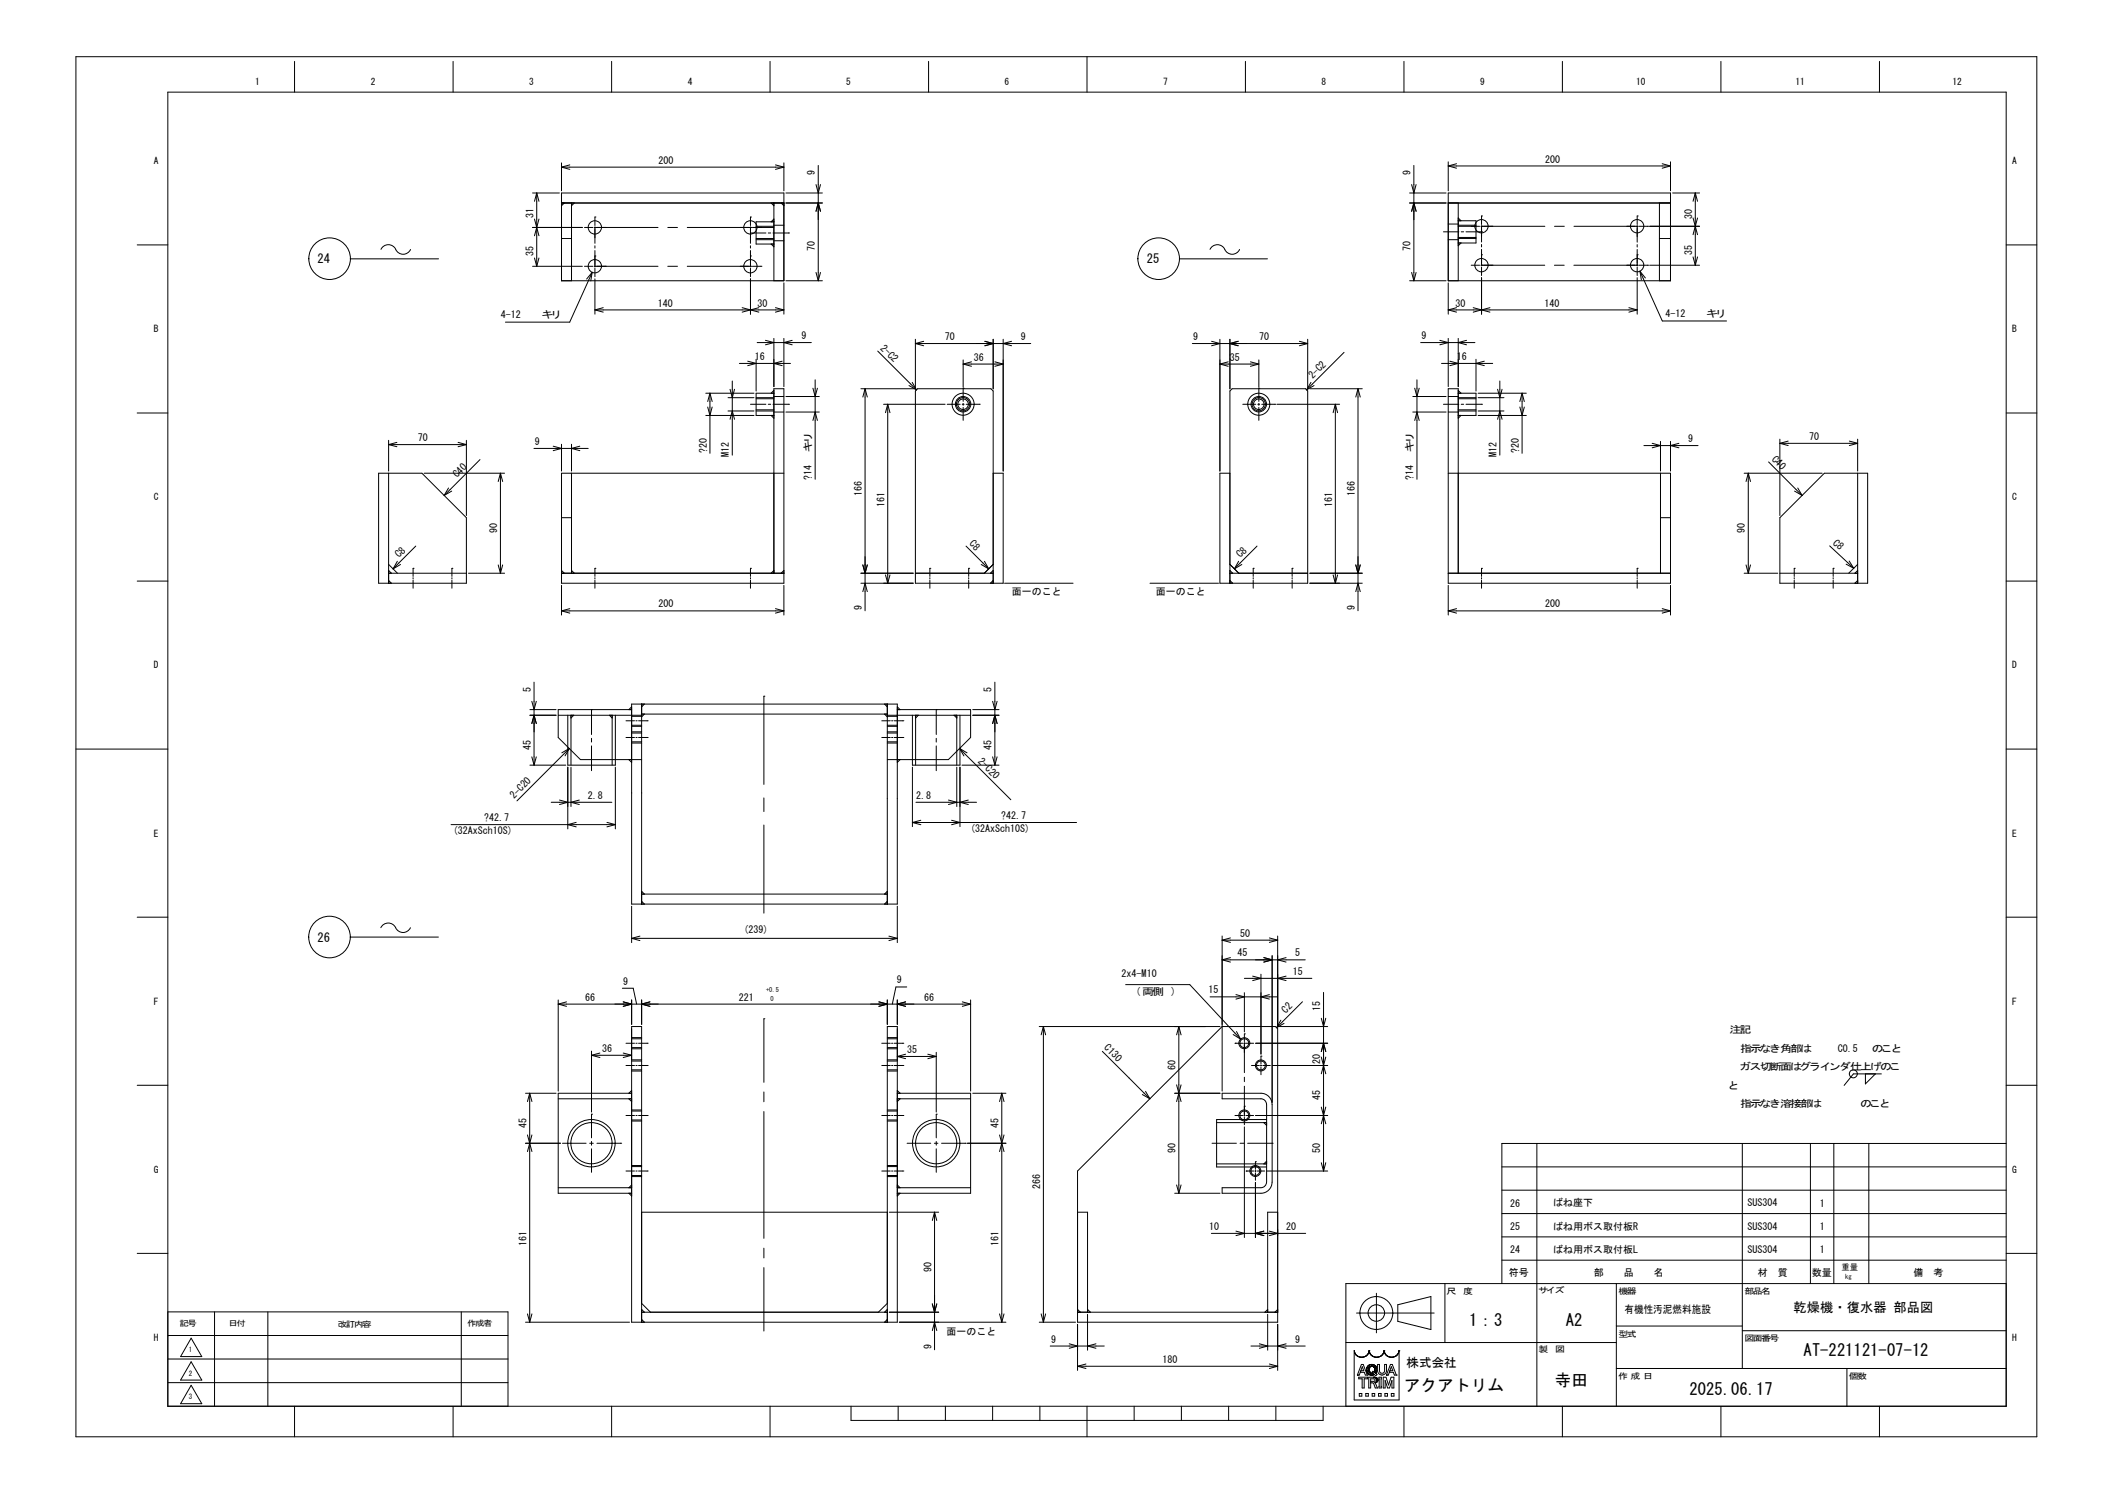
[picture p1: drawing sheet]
<svg xmlns="http://www.w3.org/2000/svg" width="420mm" height="297mm" viewBox="0 0 420 297" stroke-linecap="round" stroke-linejoin="round" font-family="sans-serif">
<g fill="none" stroke="#000" stroke-width=".2">
<path d="M15.1 11.3h390.1v274.6h-390.1zM33.4 18.3h365.7v261.5h-365.7zM58.6 12.2v6.1M90.1 12.2v6.1M121.7 12.2v6.1M153.2 12.2v6.1M184.7 12.2v6.1M216.2 11.3v7M247.8 12.2v6.1M279.3 12.2v6.1M310.8 12.2v6.1M342.4 12.2v6.1"/>
<path d="M373.9 12.2v6.1M105.9 38.4h5.4M106.8 38.4v14.6M106.8 38.4l-.5 1.6M106.8 38.4l.4 1.6M111.7 38.4h44.2v17.5h-44.2zM111.7 32.4v5.6M111.7 33.3h44.2M111.7 33.3l1.7 .4M113.4 32.8l-1.7 .5M154.3 32.8l1.6 .5M155.9 32.4v5.6"/>
<path d="M155.9 33.3l-1.6 .4M156.3 38.4h7.3M162.3 36.7l.5 1.7 .4-1.7M162.8 32.9v23M280.4 38.4h7.3M280.8 36.7l.5 1.7 .4-1.7M281.3 32.9v23M288.1 32.2v5.8M288.1 38.4h44.2v17.5h-44.2zM288.1 33h44.2M288.1 33l1.7 .5M289.8 32.6l-1.7 .4"/>
<path d="M330.7 32.6l1.6 .4M332.3 32.2v5.8M332.3 33l-1.6 .5M332.7 38.4h5.4M337.3 38.4v14.4M337.3 38.4l-.5 1.6M337.3 38.4l.4 1.6M27.3 48.7h6.1M69.7 51.5h17.5M75.8 49.6a1.68 1.68 0 0 1 1.7-.9 1.68 1.68 0 0 1 1.4 1.3 1.61 1.61 0 0 0 2.8-.4M105.9 45.3h10M105.9 53h10"/>
<path d="M106.3 51.3l.5 1.7M106.3 43.6l.9 3.3M107.2 51.3l-.4 1.7M107.2 43.6l-.9 3.3M111.7 40.4h44.2M111.7 47.5h2M112.3 40.4l-.6 .5M113.7 40.4v15.5M114.2 40.4l-.5 .5M116.3 45.3h1.7M116.3 53h1.7M117.8 54.2l-4.5 9.9h-12.7"/>
<path d="M117.8 54.2l-1.1 1.3M117.8 54.2l-.3 1.7M118.2 45.3h12.7M118.2 53h12.7M118.4 43.2h.1M118.4 50.9h.1M118.4 45.3h.1M118.4 43.2v1.7M118.4 45.1v3.3M118.4 48.9v.5M118.4 49.8v3.3M118.4 53.4v1.7"/>
<path d="M118.4 55.5v7M120.4 45.3h.1M120.4 53h.1M132.9 45.3h1.9M132.9 53h1.9M136.7 45.3h12.7M136.7 53h12.7M149.3 50.9h.1M149.3 43.2h.1M149.3 45.3h.1M149.3 53h.1M149.3 43.2v1.7"/>
<path d="M149.3 45.1v3.3M149.3 48.9v.5M149.3 49.8v3.3M149.3 53.4v1.7M149.3 55.5v7M149.3 46.4h3.1M149.7 45.3h4.3M149.7 53h1.7M150.4 47.7h3.6M150.4 45h3.6M150.4 47.5h3.6M151.4 53h.1"/>
<path d="M151.4 45.3h.1M152.8 46.4h.5M153.4 48.6l.6 .5M153.4 40.4l.6 .5M153.8 46.4h3.1M154 44.8h1.9M154 40.4v15.5M154 44.1h-3.6v4.5h3.6M154 43.6l-.6 .5M154 47.9h1.9M155.4 40.4l.5 .5M155.9 56.3v6.2"/>
<path d="M156.3 55.9h7.3M156.3 40.4h7.3M156.9 46.4h.1M162.3 54.2l.5 1.7M162.3 42l.5-1.6 .4 1.6M163.2 54.2l-.4 1.7M234.7 51.5h17.4M240.7 49.6a1.68 1.68 0 0 1 1.7-.9 1.68 1.68 0 0 1 1.4 1.3 1.61 1.61 0 0 0 2.8-.4M280.4 55.9h7.3M280.4 40.4h7.3M280.8 54.2l.5 1.7M280.8 42l.5-1.6 .4 1.6"/>
<path d="M281.7 54.2l-.4 1.7M287.2 46.1h3M288.1 56.3v6.2M288.1 40.4h44.2M288.1 44.6h2M288.1 47.7h2M290.1 40.4v15.5M290.1 43.9h3.5v4.4h-3.5M290.1 43.4l.5 .5M290.1 44.8h3.5M290.1 45h4.3M290.1 47.5h3.5"/>
<path d="M290.1 47.2h3.5M290.6 48.3l-.5 .6M290.7 46.1h.5M291.6 46.1h3.1M292.7 52.8h1.7M294.6 45h12.7M294.6 52.8h12.7M294.7 46.1h.1M294.7 50.7h.1M294.7 43h.1M294.7 45h.1M294.7 52.8h.1"/>
<path d="M294.7 43v1.7M294.7 44.9v3.3M294.7 48.6v.5M294.7 49.6v3.3M294.7 53.1v1.7M294.7 55.2v7.3M296.8 52.8h.1M296.8 45h.1M309.2 52.8h2M309.3 45h1.9M313.1 52.8h12.7M313.1 45h12.7"/>
<path d="M325.7 43h.1M325.7 50.7h.1M325.7 52.8h.1M325.7 45h.1M325.7 43v1.7M325.7 44.9v3.3M325.7 48.7v.4M325.7 49.6v3.3M325.7 53.1v1.7M325.7 55.2v7.3M326.1 45h1.7M326.1 52.8h1.7"/>
<path d="M326.3 54l4.4 9.9h12.8M326.3 54l.2 1.7M326.3 54l1 1.3M327.8 45h.1M327.8 52.8h.1M328.2 45h9.9M328.2 52.8h9.9M330.1 47.5h2.2M330.1 40.4v15.5M336.8 51.1l.5 1.7M336.8 43.4l.9 3.3M337.7 51.1l-.4 1.7"/>
<path d="M337.7 43.4l-.9 3.3M399.1 48.7h6.1M118.4 61.7h37.5M118.4 61.7l1.6 .4M120 61.2l-1.6 .5M140.4 78.2h9.6M141.2 78.2v12M141.2 78.2l-.4 1.7M141.2 78.2l.5 1.7M144.8 79.1h5.2M145.2 77.4l.5 1.7 .4-1.7M145.7 75.8v14.8"/>
<path d="M147.1 72.3h10.2M147.6 61.2l3.4 .9M148.7 71.9l1.7 .4-1.7 .4M150.4 79.1h3.6M150.4 79.3h3.6M150.4 71.5v6.3M150.6 68.2h10.8M151 61.2l-3.4 .9M152.3 67.7l1.7 .5-1.7 .4M154 78.2h-3.6v4.5h3.6M154 78.9h1.9M154 77.7l-.6 .5"/>
<path d="M154 67.3v9.6M154.3 61.2l1.6 .5M155.6 71.9l-1.6 .4 1.6 .4M155.9 67.3v9.6M155.9 61.7l-1.6 .4M156.3 78.9h6.7M157.6 67.7l-1.7 .5 1.7 .4M161.7 77.2l.5 1.7 .4-1.7M162.2 75.6v19.8M171.3 77.3h10.8M172.1 77.3v44.2M172.1 77.3l-.4 1.7"/>
<path d="M172.1 77.3l.4 1.7M174.6 69.8l7.7 7.8M180.8 76.7l1.5 .9M181.5 76.1l.8 1.5M182.1 67.5v9.9M182.1 68.3h23M182.1 68.3l1.7 .5M183.8 67.9l-1.7 .4M191.6 77.3h.1M191.6 71.6v5.5M191.6 77.3v2.6M191.6 72.4h8"/>
<path d="M191.6 72.4l1.7 .5M193.3 72l-1.7 .4M195.9 67.9l1.7 .4-1.7 .5M197.6 67.5v9.9M197.9 72l1.7 .4M199.6 67.5v26.2M199.6 72.4l-1.7 .5M201.2 67.9l-1.6 .4 1.6 .5M237.2 68.3h22.9M241 67.9l1.7 .4-1.7 .5M242.7 67.5v26.2M242.7 72.4h7.7"/>
<path d="M242.7 72.4l1.6 .5M244.3 72l-1.6 .4M244.7 67.5v9.9M246.3 67.9l-1.6 .4 1.6 .5M248.8 72l1.6 .4M250.4 77.3h.1M250.4 71.6v5.5M250.4 77.3v2.6M250.4 72.4l-1.6 .5M258.5 67.9l1.6 .4M260.1 67.5v9.9M260.1 68.3l-1.6 .5"/>
<path d="M260.6 77.3h10.4M260.8 76.1l-.9 1.5M261.4 76.7l-1.5 .9M267.4 70.1l-7.5 7.5M270.2 77.3v44.2M270.2 77.3l-.5 1.7M270.2 77.3l.4 1.7M281.1 78.9h6.6M281.4 77.2l.5 1.7 .4-1.7M281.9 75.6v19.8M282.6 68.2h10.8M286.4 67.7l1.7 .5-1.7 .4"/>
<path d="M286.8 72.3h10.2M288.1 67.3v9.6M288.1 78.9h2M288.1 61.7h37.6M288.1 61.7l1.7 .4M288.4 71.9l1.7 .4-1.7 .4M289.8 61.2l-1.7 .5M290.1 78.2h3.5v4.5h-3.5M290.1 77.7l.5 .5M290.1 67.3v9.6M290.1 79.1h3.5M290.1 79.3h3.5"/>
<path d="M291.7 67.7l-1.6 .5 1.6 .4M293.1 61.2l3.3 .9M293.6 71.5v6.3M294.1 78.2h9.5M294.1 79.1h5.1M295.3 71.9l-1.7 .4 1.7 .4M296.4 61.2l-3.3 .9M297.9 77.4l.5 1.7 .4-1.7M298.4 75.8v14.8M302.8 78.2v12M302.8 78.2l-.4 1.7M302.8 78.2l.4 1.7"/>
<path d="M324.1 61.2l1.6 .5M325.7 61.7l-1.6 .4M27.3 82.2h6.1M75.3 94.1h8.6l8.9 8.9v13h-17.5zM77.3 87.6v6.1M77.3 94.1v21.9M77.3 88.5h15.5M77.3 88.5l1.7 .4M79 88l-1.7 .5M84.4 94.1h16M89.2 97.1l-.8 1.5M89.9 97.7l-1.5 .9"/>
<path d="M91.1 88l1.7 .5M92.8 87.6v15M92.8 88.5l-1.7 .4M95.5 91.4l-7.1 7.2M99.6 94.1v19.9M99.6 94.1l-.5 1.7M99.6 94.1l.4 1.7M106.2 89.2h10.8M110.1 88.8l1.6 .4-1.6 .5M111.7 88.4v5.3M113.7 88.4v5.3M113.7 94.1v19.9"/>
<path d="M115.3 88.8l-1.6 .4 1.6 .5M140.4 82.7h9.6M140.8 81l.4 1.7 .5-1.7M144.8 81.8h5.2M145.2 83.4l.5-1.6 .4 1.6M149.3 80.4h3.1M150.4 81.8h3.6M150.4 81.5h3.6M152.8 80.4h.5M153.4 82.7l.6 .5M153.8 80.4h3.1M154 82h1.9"/>
<path d="M155.9 94.1h-44.2v21.9h44.2v-38.7h-1.9v36.7M156.3 82h6.7M156.9 80.4h.1M161.7 83.7l.5-1.7 .4 1.7M175.8 80.4h12.2M176.6 80.4v35.6M176.6 80.4l-.4 1.7M176.6 80.4l.4 1.7M188.4 80.4h2.6M191.4 80.4h.4M191.6 80.3v.3M191.6 81v2.6"/>
<path d="M192.2 80.4h2.6M194.8 80.4h.1M197.6 94.1h2v21.9h-17.5v-38.2l.5-.5h14.5l.5 .5v38.2M244.7 94.1h-2v21.9h17.4v-38.2l-.4-.5h-14.6l-.4 .5v38.2M247.2 80.4h2.6M250.2 80.4h.4M250.4 80.3v.3M250.4 81v2.6M251 80.4h2.6M253.6 80.4h.1M254 80.4h12.5M265.7 80.4v35.6"/>
<path d="M265.7 80.4l-.5 1.7M265.7 80.4l.4 1.7M281.1 82h6.6M281.4 83.7l.5-1.7 .4 1.7M287.2 80.4h3M288.1 94.1h44.2v21.9h-44.2v-38.7h2v36.7M288.1 82h2M290.1 81.8h3.5M290.1 81.5h3.5M290.6 82.7l-.5 .5M290.7 80.4h.5M291.6 80.4h3.1"/>
<path d="M294.1 82.7h9.5M294.1 81.8h5.1M294.7 80.4h.1M297.9 83.4l.5-1.6 .4 1.6M302.4 81l.4 1.7 .4-1.7M327 88.6h10.8M328.7 88.2l1.6 .4-1.6 .5M330.3 87.8v5.9M330.3 94.1v19.9M332.3 87.8v5.9M334 88.2l-1.7 .4 1.7 .5M347 94.1h15.5"/>
<path d="M347.8 94.1v19.9M347.8 94.1l-.4 1.7M347.8 94.1l.4 1.7M351.8 91.9l6.7 6.7M354.1 87.4v15.2M354.1 88.2h15.5M354.1 88.2l1.6 .4M355.7 87.8l-1.6 .4M357 97.7l1.5 .9M357.6 97.1l.9 1.5M367.9 87.8l1.7 .4M369.6 87.4v6.3"/>
<path d="M369.6 94.1v21.9M369.6 88.2l-1.7 .4M399.1 82.2h6.1M27.3 115.6h6.1M77.3 114h15.5M77.3 115.5l.6 .5M77.3 113.5l.6 .5M77.3 112.3l1.8 1.7M79 111.7l-.8 1.5M79.7 112.3l-1.5 .9M82.2 113.1h.1M82.2 113.1v1.6"/>
<path d="M82.2 114.9v.3M82.2 115.4v1.6M82.7 108.6l-4.5 4.6M89.9 113.1h.1M89.9 113.1v1.6M89.9 114.9v.3M89.9 115.4v1.6M93.2 114h7.2M99.1 112.4l.5 1.6M100 112.4l-.4 1.6M111.7 114h44.2M111.7 116.5v5.9"/>
<path d="M111.7 103h2M111.7 113.5l.6 .5M113.7 113.5l.5 .5M118.4 113.1h.1M118.4 113.1v1.6M118.4 114.9v.3M118.4 115.4v1.6M149.3 113.1h.1M149.3 113.1v1.6M149.3 114.9v.3M149.3 115.4v1.6M154 113.5l-.6 .5"/>
<path d="M155.9 116.5v5.9M155.9 113.5l-.5 .5M171.3 114h10.4M171.3 116h10.4M171.7 112.4l.4 1.6 .4-1.6M171.7 117.7l.4-1.7 .4 1.7M176.2 114.4l.4 1.6M177 114.4l-.4 1.6M182.1 114h15.5M185 113.1h.1M185 113.1v1.6M185 114.9v.3"/>
<path d="M185 115.4v1.6M192.2 108.6l4.5 4.6M192.7 113.1h.1M192.7 113.1v1.6M192.7 114.9v.3M192.7 115.4v1.6M195.2 112.3l1.5 .9M195.8 111.7l.9 1.5M197.6 112.3l-1.8 1.7M197.6 115.5l-.6 .5M197.6 113.5l-.6 .5M199.8 116h13.7"/>
<path d="M228.8 116h13.6M244.7 114h15.4M244.7 112.3l1.8 1.7M244.7 115.5l.5 .5M244.7 113.5l.5 .5M246.4 111.7l-.8 1.5M247 112.3l-1.4 .9M249.3 113.1h.1M249.3 113.1v1.6M249.3 114.9v.3M249.3 115.4v1.6M250.1 108.6l-4.5 4.6"/>
<path d="M257.1 113.1h.1M257.1 113.1v1.6M257.1 114.9v.3M257.1 115.4v1.6M260.6 114h10.4M260.6 116h10.4M265.2 114.4l.5 1.6M266.1 114.4l-.4 1.6M269.7 112.4l.5 1.6 .4-1.6M269.7 117.7l.5-1.7 .4 1.7M288.1 114h44.2M288.1 116.5v5.9"/>
<path d="M294.7 113.1h.1M294.7 113.1v1.6M294.7 114.9v.3M294.7 115.4v1.6M325.7 113.1h.1M325.7 113.1v1.6M325.7 114.9v.3M325.7 115.4v1.6M330.3 103h2M332.3 116.5v5.9M347 114h6.7M347.4 112.4l.4 1.6"/>
<path d="M348.2 112.4l-.4 1.6M354.1 114h15.5M354.1 103l8.8-8.9h8.6v21.9h-17.4zM356.9 113.1h.1M356.9 113.1v1.6M356.9 114.9v.3M356.9 115.4v1.6M364 108.6l4.8 4.5M364.7 113.1h.1M364.7 113.1v1.6M364.7 114.9v.3M364.7 115.4v1.6"/>
<path d="M367.3 112.2l1.5 .9M367.9 111.6l.9 1.5M369.6 115.5l-.6 .5M369.6 113.5l-.6 .5M369.6 112.3l-1.8 1.7M399.1 115.6h6.1M105.8 139.5l.4 1.7 .5-1.7M106.2 135.7v16.5M111.7 121.5h44.2M111.7 121.5l1.7 .5M113.4 121.1l-1.7 .4M152 138.5h.1"/>
<path d="M152 138.5v17.6M154.3 121.1l1.6 .4M155.9 121.5l-1.6 .5M197.5 139.5l.4 1.7 .5-1.7M197.9 135.7v16.5M288.1 121.5h44.2M288.1 121.5l1.7 .5M289.8 121.1l-1.7 .4M330.7 121.1l1.6 .4M332.3 121.5l-1.6 .5M15.1 149h18.3M105.4 141.2h5.2"/>
<path d="M105.4 142.3h5.2M105.4 152.2h7.2M105.8 144l.4-1.7 .5 1.7M105.8 150.6l.4 1.6M106.7 150.6l-.5 1.6M109.7 159.6h12M111.1 142.3h16.5M111.3 159.2l1.7 .4-1.7 .5M113 142.3v9.9h9.4v-9.9M113 152.6v12.3M113.3 148.9l-10.5 10.4M113.3 148.9l-1.5 .9"/>
<path d="M113.3 148.9l-.9 1.5M113.6 142.3v9.9M113.6 152.6v7.9M114.1 142.3l-.5 .6M115.2 159.2l-1.6 .4 1.6 .5M117.7 141.2h.1M117.7 141.2v4.9M117.7 146.9v.7M117.7 148.4v4.9M121.2 142.3l.6 .6M121.8 142.3v9.9M122.4 152.6v12.3"/>
<path d="M124.5 146.7h1.7M124.5 143.4h1.7M125.1 151.1l.6 .6M125.7 140.1h52.8v39.8h-52.8zM125.7 141.2h-14.6v5.5l4.4 4.4h12.1M125.7 140.6l-.6 .6M125.7 144.5h1.9M125.7 142.5h1.9M125.7 144.3h1.9M125.7 147.8h1.9M125.7 145.6h1.9M125.7 145.8h1.9"/>
<path d="M125.7 147.6h1.9M126.5 146.7h.3M126.5 143.4h.3M127 146.7h1.7M127 143.4h1.7M127.6 140.1v39.8M127.6 142.1h48.9M128.2 140.1l-.6 .5M128.2 142.1l-.6 .5M128.7 146.7h.1M128.7 143.4h.1M152 158.7v2.8"/>
<path d="M175.4 146.7h1.7M175.4 143.4h1.7M176 140.1l.5 .5M176 142.1l.5 .5M176.5 140.1v39.8M176.5 142.3h16.6M176.5 144.5h2M176.5 142.5h2M176.5 144.3h2M176.5 147.8h2M176.5 145.6h2M176.5 145.8h2"/>
<path d="M176.5 147.6h2M177.4 146.7h.2M177.4 143.4h.2M177.9 146.7h1.7M177.9 143.4h1.7M178.5 141.2h14.6v5.5l-4.4 4.4h-12.2M178.5 140.6l.6 .6M179.1 151.1l-.6 .6M179.6 146.7h.1M179.6 143.4h.1M181.5 142.3v9.9h9.5v-9.9M181.5 152.6v11.9"/>
<path d="M182.1 142.3v9.9M182.2 159.6h12.1M182.7 142.3l-.6 .6M186.3 141.2h.1M186.3 141.2v4.9M186.3 146.9v.7M186.3 148.4v4.9M188.7 159.2l1.6 .4-1.6 .5M189.8 142.3l.5 .6M190.3 142.3v9.9M190.3 152.6v7.9M190.9 148.9l10.2 10.2"/>
<path d="M190.9 148.9l.9 1.5M190.9 148.9l1.5 .9M191 152.6v11.9M191.4 152.2h7.3M192.6 159.2l-1.6 .4 1.6 .5M193.5 141.2h5.2M193.5 142.3h5.2M197.5 144l.4-1.7 .5 1.7M197.5 150.6l.4 1.6M198.4 150.6l-.5 1.6M399.1 149h6.1M89.7 164.1h32.7"/>
<path d="M114.6 163.6l-1.6 .5 1.6 .4M120.7 163.6l1.7 .5M122.4 164.1l-1.7 .4M127.6 177.9h48.9M127.6 179.3l.6 .6M127.6 177.3l.6 .6M152 164.1v17.6M176.5 179.3l-.5 .6M176.5 177.3l-.5 .6M181.5 163.6h32.7M181.5 163.6l1.7 .5M183.2 163.2l-1.7 .4"/>
<path d="M189.3 163.2l1.7 .4-1.7 .5M27.3 182.5h6.1M69.7 186.4h17.5M75.8 184.6a1.68 1.68 0 0 1 1.6-.9 1.68 1.68 0 0 1 1.5 1.2 1.61 1.61 0 0 0 2.7-.3M111.1 198.9v18.2M111.1 199.8h82M111.1 199.8l1.6 .4M112.7 199.3l-1.6 .5M123.8 196.6h2.2l.6 3.2M124 199.3l1.7 .5-1.7 .4M125.7 180.3v7.2M125.7 198.9v4.9"/>
<path d="M125.7 186.7h52.8M125.7 186.7l1.6 .4M127.3 186.2l-1.6 .5M127.6 198.9v4.9M129.3 199.3l-1.7 .5 1.7 .4M174.8 199.3l1.7 .5-1.7 .4M176.5 198.9v4.9M176.8 186.2l1.7 .5M178.5 180.3v7.2M178.5 198.9v4.9M178.5 186.7l-1.7 .4M180.2 199.3l-1.7 .5 1.7 .4"/>
<path d="M180.4 196.4h-2.2l-.7 3.4M191.4 199.3l1.7 .5M193.1 198.9v18.2M193.1 199.8l-1.7 .4M223.9 195.9h12.8l10.1 10.8M240.7 198.3h13.5M243.1 186.2v30.9M243.1 191h16.6M243.1 191l1.7 .4M243.1 187h11.1M243.1 187l1.7 .5M244.8 190.5l-1.7 .5"/>
<path d="M244.8 186.6l-1.7 .4M245.9 197.9l1.7 .4-1.7 .5M247.6 197.5v7.8M247.6 194.6h13.4M249.2 194.2l1.7 .4-1.7 .5M250.9 193.8v15.9M251.4 190.5l1.7 .5-1.7 .4M252.5 197.9l-1.6 .4 1.6 .5M252.5 186.6l1.7 .4M253.1 190.1v29.2M254.2 186.2v18.1M254.2 187l-1.7 .5"/>
<path d="M255.9 194.2l-1.7 .4 1.7 .5M255.9 190.5l-1.7 .5 1.7 .4M259.1 199.3l-5.1 5.1M263.3 197.4v35.6M399.1 182.5h6.1M27.3 215.9h6.1M104.6 217.5h6M105.4 217.5v45.6M105.4 217.5l-.5 1.7M105.4 217.5l.4 1.7M111.1 218.6h14.6M117.7 209.1v12.2"/>
<path d="M117.7 210h8M117.7 210l1.6 .4M119.3 209.5l-1.6 .5M124 209.5l1.7 .5M124.5 207.6h1.7M124.5 212h1.7M125.1 218.6l.6 .6M125.7 217.5h-14.6v19.9h14.6M125.7 213.1h1.9M125.7 210.9h1.9M125.7 211.1h1.9M125.7 212.9h1.9"/>
<path d="M125.7 208.7h1.9M125.7 206.4h1.9M125.7 206.7h1.9M125.7 208.4h1.9M125.7 217l-.6 .5M125.7 210l-1.7 .4M126.5 207.6h.3M126.5 212h.3M127 207.6h1.7M127 212h1.7M128.7 212h.1M128.7 207.6h.1"/>
<path d="M152 202.7h.1M152 202.7v12.6M152 217.3v1.9M175.4 207.6h1.7M175.4 212h1.7M176.5 213.1h2M176.5 210.9h2M176.5 211.1h2M176.5 212.9h2M176.5 208.7h2M176.5 206.4h2M176.5 206.7h2"/>
<path d="M176.5 208.4h2M177.4 207.6h.2M177.4 212h.2M177.9 207.6h1.7M177.9 212h1.7M178.5 217.5h14.6v19.9h-14.6M178.5 218.6h14.6M178.5 217l.6 .5M178.5 210.2h7.8M178.5 210.2l1.7 .4M179.1 218.6l-.6 .6M179.6 212h.1"/>
<path d="M179.6 207.6h.1M180.2 209.7l-1.7 .5M184.6 209.7l1.7 .5M186.3 209.4v11.9M186.3 210.2l-1.7 .4M193.5 217.5h6.6M199.3 217.5v45.6M199.3 217.5l-.5 1.7M199.3 217.5l.4 1.7M206.7 204.2h36M207.6 204.2v58.9M207.6 204.2l-.5 1.7"/>
<path d="M207.6 204.2l.4 1.7M219.3 209.2l9.5 9.4M227.3 217.8l1.5 .8M227.9 217.1l.9 1.5M233.7 217.5h9M234.1 215.8l.9 3.4M234.5 204.2v33.2M234.5 204.2l-.4 1.7M234.5 204.2l.5 1.7M235 215.8l-.9 3.4M245.3 205.8l1.5 .9M245.7 207.6h.1"/>
<path d="M245.7 207.6h1.5M246 205.2l.8 1.5M247.4 207.6h.3M247.6 205.7h.1M247.6 207.6h.1M247.6 205.7v1.5M247.6 207.5v5.9M247.6 214.3v.9M247.6 216.1v6M247.9 207.6h1.5M249 212h.1M249 212h1.5"/>
<path d="M249.8 207.6h14.3M250.8 212h.2M250.9 210.1h.1M250.9 210.1v1.5M250.9 211.9v.2M250.9 212.3v1.5M251.2 212h1.5M253.1 219.7a2.2 2.2 0 0 0-2.2-2.2h-7.8v1.1h7.8a1.14 1.14 0 0 1 1.1 1.1v15.5a1.12 1.12 0 0 1-1.1 1.1h-7.8v1.1h7.8a2.21 2.21 0 0 0 2.2-2.2M253.1 219.7v15.5M253.1 212h11M254.2 204.2h9.9M254.8 203l-.8 1.4"/>
<path d="M255.4 203.6l-1.4 .8M262.9 209.2l.4-1.6 .4 1.6M262.9 202.6l.4 1.6 .4-1.6M262.9 210.3l.8 3.3M263.7 210.3l-.8 3.3M371.1 213.7v1.9l2-1.9M374.3 213.7h-5.6l-1.8 2.2M399.1 215.9h6.1M104.6 227.5h6.9M104.9 225.8l.9 3.3M105.8 225.8l-.9 3.3M111.1 236.3h14.6"/>
<path d="M111.9 227.5h4.7M117.3 227.5h.7M117.7 221.7h.1M117.7 221.7v4.7M117.7 227.1v.7M117.7 228.6v4.6M118.8 227.5h4.7M123.5 227.5h.1M124.5 221.9h1.7M124.5 233h1.7M125.1 237.4l.6 .6M125.7 234.1h1.9"/>
<path d="M125.7 231.9h1.9M125.7 232.1h1.9M125.7 233.9h1.9M125.7 223h1.9M125.7 220.8h1.9M125.7 221h1.9M125.7 222.8h1.9M125.7 235.8l-.6 .5M126.5 221.9h.3M126.5 233h.3M127 221.9h1.7M127 233h1.7"/>
<path d="M128.7 233h.1M128.7 221.9h.1M152 221.1v25.3M175.4 221.9h1.7M175.4 233h1.7M176.5 234.1h2M176.5 231.9h2M176.5 232.1h2M176.5 233.9h2M176.5 223h2M176.5 220.8h2M176.5 221h2"/>
<path d="M176.5 222.8h2M177.4 221.9h.2M177.4 233h.2M177.9 221.9h1.7M177.9 233h1.7M178.5 236.3h14.6M178.5 235.8l.6 .5M179.1 237.4l-.6 .6M179.6 233h.1M179.6 221.9h.1M180.5 227.5h4.7M185.9 227.5h.7"/>
<path d="M186.3 221.7h.1M186.3 221.7v4.7M186.3 227.1v.7M186.3 228.6v4.6M187.3 227.5h4.7M192 227.5h.1M192.5 227.5h7.6M198.8 225.8l.9 3.3M199.7 225.8l-.9 3.3M214.4 233l28.7-28.8h10.6l.5 .5v58.4h-39.8zM233.7 237.4h9M234.1 235.8l.4 1.6"/>
<path d="M235 235.8l-.5 1.6M241.1 227.5h4.9M242 223.4h10M242 231.6h10M245.7 221.9h.1M245.7 221.9h1.5M246.7 227.5h.8M247.4 221.9h.3M247.6 220.1h.1M247.6 222.3v1.5M247.6 224.2v22M247.9 233h.1"/>
<path d="M247.9 221.9h1.5M247.9 233h1.5M248.2 227.5h4.9M249.6 233h.3M249.8 231.1h.1M249.8 231.1v1.5M249.8 232.9v.2M249.8 233.3v1.5M249.8 235.2v11M249.8 221.9h14.3M250.1 233h1.5M251.4 223.4l.6 .5"/>
<path d="M252 222.7h-10v9.5h10M252 231l-.6 .6M252 233h12.1M253.1 227.5h.1M262.9 220.3l.8 3.3M262.9 231.3l.4 1.7M263.7 220.3l-.8 3.3M263.7 231.3l-.4 1.7M298.8 236.8h100.3M298.8 232.2h100.3M305.7 227.5v52.3M346.6 227.5v44.8"/>
<path d="M360.2 227.5v27.9M364.8 227.5v27.9M371.8 227.5v27.9M399.1 227.5h-100.3v27.9M27.3 249.4h6.1M127.6 241.2h48.9M127.6 259.3l1.8 1.8M152 248.3v2M152 252.2v12.6M176.5 259.3l-1.8 1.8M176.9 241.2h9.8M185.5 259.4l.4 1.7 .5-1.7"/>
<path d="M185.9 241.2v27.3M185.9 241.2l-.4 1.6M185.9 241.2l.5 1.6M214.4 241.2h2v19.9M241 245.4h18.7M245.9 244.9l1.7 .5-1.7 .4M251.4 244.9l-1.6 .5 1.6 .4M252.5 244.9l1.7 .5-1.7 .4M254.2 241.2h-2v19.9M273.8 257.3v7.9M278.1 259.6l6.6-1.6v6.5l-6.6-1.6zM287.5 255.4v11.7"/>
<path d="M298.8 241.4h100.3M298.8 246.1h100.3M298.8 250.7h100.3M321.6 255.4v24.4M399.1 249.4h6.1M399.1 255.4h-131.4v24.4M33.4 275.1h67.7M33.4 261h67.7v18.8M33.4 265.7h67.7M33.4 270.4h67.7M38 266.2l2.1 3.7h-4.2zM38 270.9l2.1 3.7h-4.2z"/>
<path d="M38 275.6l2.1 3.7h-4.2zM42.7 261v18.8M53.3 261v18.8M58.6 279.8v6.1M90.1 279.8v6.1M91.8 261v18.8M104.6 263.1h20.6M104.9 261.4l.5 1.7M105.8 261.4l-.4 1.7M121.7 279.8v6.1M127.6 261.1h48.9M127.6 263.1v-58.9h-1.9v58.9h52.8v-58.9h-2v58.9"/>
<path d="M127.6 260.5l.6 .6M127.6 262.5l.6 .6M153.2 279.8v6.1M169.3 279.8v2.8h93.9v-2.8M176.5 260.5l-.5 .6M176.5 262.5l-.5 .6M176.9 261.1h9.8M178.7 279.8v2.8M178.9 263.1h21.2M185.5 264.7l.4-1.6 .5 1.6M188.1 279.8v2.8M197.5 279.8v2.8"/>
<path d="M198.8 261.4l.5 1.7M199.7 261.4l-.4 1.7M206.7 263.1h7.3M206.9 279.8v2.8M207.1 261.4l.5 1.7M208 261.4l-.4 1.7M208.9 267.8h10.8M212.7 267.4l1.7 .4-1.7 .4M214.4 271.8h39.8M214.4 261.1h39.8M214.4 263.5v9.1M214.4 260.5l.5 .6"/>
<path d="M214.4 271.8l1.6 .5M216 271.4l-1.6 .4M216.2 279.8v6.1M216.4 261.5v7.1M216.4 260.5l.5 .6M218 267.4l-1.6 .4 1.6 .4M225.6 279.8v2.8M235 279.8v2.8M244.4 279.8v2.8M248.9 267.8h10.8M250.5 267.4l1.7 .4-1.7 .4M252.2 261.5v7.1"/>
<path d="M252.2 260.5l-.6 .6M252.5 271.4l1.7 .4M253.8 279.8v2.8M254.2 263.5v9.1M254.2 260.5l-.6 .6M254.2 271.8l-1.7 .5M255.9 267.4l-1.7 .4 1.7 .4M267.7 267.1h53.9M269.4 268.8l.1 .1M269.5 269h.1M269.5 269.1l.1 .1M269.6 269.2v.1"/>
<path d="M269.6 269.3l.5 .5M269.6 269.4h.1M269.7 269.5l.1 .1M269.8 269.6h.1M269.9 261.2h15.4M270 269.8l.4 .2M270 273.6h.1M270 273.6l.8-2.1h.4l.8 2.1M270 273.6h.4l.6-1.7 .3 .8h-.5l-.2 .3h.8l.2 .6h.4M270.1 269.8h.1M270.2 269.9h.1M270.3 274h1.8v.3h-.7v1.8h-.4v-1.8h-.7z"/>
<path d="M270.3 269.9l1 .1M270.4 277.2h.5v.6h-.5zM270.4 270h.1M270.6 270h.1M271.1 270h.1M271.4 269.9v.1M271.5 269.9l-.2 .1M271.5 269.9h.1M271.6 269.8v.1M271.7 269.8h.1M271.7 277.2h.5v.6h-.5zM271.9 272.4h.1"/>
<path d="M271.9 272.6h.1M271.9 272.7h.1M271.9 272.3h.1M271.9 269.6v.1M271.9 272.9h.1M272 273v.1M272 272.1h-.1M272 269.6h.1M272 273l.1 .2M272 273.6h.1M272 271.9v1.1M272.1 271.9h.1"/>
<path d="M272.1 273.2h.1M272.1 273.2l.2 .2M272.1 273.2v.1M272.1 273.3h.1M272.2 271.8h.1M272.2 269.3h.1M272.2 273.3h.1M272.2 271.7l-.2 .3M272.2 271.7h.1M272.3 272.4h.1M272.3 272.7h.1M272.3 272.6h.1"/>
<path d="M272.3 269.2l-.1 .1M272.3 272.8h.1M272.3 271.7h.1M272.3 272.7v.2M272.3 272.2h.1M272.3 272.9h.1M272.3 269l-.2 .5-.6 .4M272.3 273.4h.1M272.3 272.9l.1 .1M272.3 269h.1M272.3 273.4l.3 .2M272.3 268.8h.1"/>
<path d="M272.3 268.8v.3M272.3 272.1h.1M272.4 273h.1M272.4 272.1l-.1 .6M272.4 268.7v.1M272.4 272.1h.1M272.4 273l.1 .1M272.4 271.6h-.1M272.4 273.5h.1M272.4 268.8l.1 .3M272.4 268.9v.1M272.4 271.6l-.1 .1"/>
<path d="M272.4 273.1h.1M272.4 269l.2 .3M272.5 273.1l.6 .1-.1-.2 .1-.2 .8 .7-.2 .2-.3-.2M272.5 269.2l.3 .5 .6 .3M272.5 271.9l-.1 .2M272.5 271.5l-.1 .1M272.5 271.9h.1M272.5 271.5l.9 .1 .4 .5M272.5 273.1v.1M272.6 271.9h.1M272.6 269.3h.1M272.6 269.4l.1 .1"/>
<path d="M272.6 271.5l-.2 .1M272.6 271.8l-.1 .1M272.7 271.8h.1M272.7 275.1l.6 .1M272.7 271.8l-.1 .1M272.7 271.8h.4M272.7 274.8h.6M272.8 271.8h.1M272.8 273.2h.1M272.9 271.8h.1M272.9 273.2h.1M272.9 269.7h.1"/>
<path d="M273 277.2h.5v.6h-.5zM273 271.8h.1M273 273.2h.1M273 269.8h.1M273.1 271.8v.1M273.1 271.8l.1 .1M273.1 271.8h.1M273.1 271.5h.1M273.1 271.9h.1M273.1 269.9h.1M273.2 273.5l-.1 .1M273.2 271.9l.2 .2"/>
<path d="M273.2 271.9h.1M273.2 271.5h.1M273.3 271.9h.1M273.3 274h.1M273.3 275.2l.3 .9h.4M273.3 274h-1v2.1h.4v-1.8h.6M273.3 272h.1M273.3 274.3l.3 .3-.3 .2M273.3 269.9h1.1M273.3 274l.3 .1M273.3 273.5h-.7M273.4 273.5h-.1"/>
<path d="M273.4 272h.1M273.4 272.1h.1M273.4 273h.1M273.4 271.6h.1M273.4 273.5h.1M273.4 273l.3 .2M273.4 274h.1M273.4 272.9h.1M273.4 271.6l.1 .1M273.4 272.1l.1 .1M273.4 272.2h.1M273.4 272.9v.1"/>
<path d="M273.5 272.2h.1M273.5 272.9h.1M273.5 274h.1M273.5 272.9h-.1M273.5 272.8h.1M273.5 272.2v.6M273.5 272.8l-.1 .1M273.5 272.3h.1M273.5 272.4h.1M273.5 272.7h.1M273.5 275.1l.5 1M273.5 272.7v.1"/>
<path d="M273.5 274.1h.1M273.5 274.1h.2M273.6 275.1h.1M273.6 271.7v.1M273.6 274.1h.1M273.6 270h.1M273.6 275.1h-.1M273.6 274.1l.3 .3M273.7 271.8h.1M273.7 273.2h.1M273.7 274.1h.1M273.7 275h.1"/>
<path d="M273.7 271.9h.1M273.7 275l-.1 .1M273.7 274.2h.1M273.8 274.2h.1M273.8 275h-.1M273.8 272v.2M273.8 274.9h.1M273.8 273l-.1 .2M273.8 272.1v.8M273.8 274.3h.1M273.8 272.9v.1M273.9 274.9h.1"/>
<path d="M273.9 274.3v.1M273.9 274.9l-.1 .1M273.9 274.3h.1M273.9 274.8h.1M273.9 274.4h.1M273.9 274.7h.1M273.9 274.4v.1M273.9 274.5h.1M273.9 274.6v.3M274 274.6h.1M274 274.6l-.1 .1M274 274.5v.1"/>
<path d="M274 276.1h.1M274.1 272.7a.86 .86 0 0 0 .8 .9M274.1 272.7v-1.2h.3v1.2a.51 .51 0 0 0 .5 .5 .51 .51 0 0 0 .6-.5v-1.2h.3v1.2M274.1 270h.1M274.2 277.2h.6v.6h-.6zM274.3 270h.1M274.3 274h.5v2.1h-.5zM274.4 269.9h.1M274.8 269.8h-.1M274.9 269.7h-.1M274.9 273.6h.1M275.1 269.4h.1"/>
<path d="M275.2 269.3h.1M275.2 274h.5l.5 1.5 .5-1.5h.6v2.1h-.4v-1.4l-.5 1.4h-.4l-.4-1.4v1.4h-.4zM275.2 269.2h.1M275.3 269l-.4 .6-.6 .4M275.3 268.8h.1M275.3 268.8l.2 .3M275.3 268.8v.3M275.3 268.9v.1M275.4 269h.1M275.4 269.1h.1M275.5 269.1l.1 .4M275.5 269.2v.1"/>
<path d="M275.5 277.2h.5v.6h-.5zM275.6 269.4l.5 .4M275.7 269.5v.1M275.7 269.6h.1M275.8 273.6h.1M275.8 273.6l.8-2.1h.4l.8 2.1M275.8 273.6h.4l.6-1.7 .3 .8h-.6l-.1 .3h.8l.2 .6h.4M275.8 272.7a.89 .89 0 0 1-.8 .9M275.9 269.7h.1M276 269.8h.1M276.1 269.8h.1M276.1 269.8v.1"/>
<path d="M276.1 269.9h.1M276.2 269.9l1.1 .1M276.3 269.9v.1M276.4 270h.1M276.6 270h.1M276.8 277.2h.5v.6h-.5zM277.1 270h-.1M277.3 269.9v.1M277.4 269.9h.1M277.5 269.9h.1M277.6 269.8v.1M277.6 269.8h.1"/>
<path d="M277.8 273.6h.1M277.8 269.7h-.1M277.8 269.7l-.6 .3M277.9 269.6l-.1 .1M278.1 269.4l-.1 .1M278.2 269.2l-.1 .1M278.2 269.1v.1M278.3 269h-.1M278.3 268.8h.1M278.3 268.8v9.7h-8.9v-9.8l.1 .5M278.3 268.8l-.4 .8M278.3 268.8v.1"/>
<path d="M279.3 279.8v6.1M310.8 279.8v6.1M321.6 272.3h77.5M321.6 263.8h25M342.4 279.8v6.1M346.6 264.8h52.5M367.4 272.3v7.5M373.9 279.8v6.1"/>
<circle cx="65.6" cy="51.5" r="4.1"/>
<circle cx="118.3" cy="45.2" r="1.32"/>
<circle cx="118.3" cy="53" r="1.32"/>
<circle cx="149.3" cy="45.2" r="1.32"/>
<circle cx="149.3" cy="53" r="1.32"/>
<circle cx="230.5" cy="51.5" r="4.1"/>
<circle cx="294.7" cy="52.8" r="1.32"/>
<circle cx="294.7" cy="45" r="1.32"/>
<circle cx="325.7" cy="45" r="1.32"/>
<circle cx="325.7" cy="52.8" r="1.32"/>
<circle cx="191.6" cy="80.4" r="1.05"/>
<circle cx="191.6" cy="80.4" r="1.32"/>
<circle cx="191.6" cy="80.4" r="1.54"/>
<circle cx="191.6" cy="80.4" r="2.19"/>
<circle cx="250.4" cy="80.4" r="1.05"/>
<circle cx="250.4" cy="80.4" r="1.32"/>
<circle cx="250.4" cy="80.4" r="1.54"/>
<circle cx="250.4" cy="80.4" r="2.19"/>
<circle cx="65.6" cy="186.4" r="4.1"/>
<circle cx="247.5" cy="207.5" r="1.09"/>
<circle cx="247.5" cy="207.6" r=".88"/>
<circle cx="250.8" cy="212" r="1.09"/>
<circle cx="250.8" cy="212" r=".88"/>
<circle cx="368.7" cy="213.6" r=".79"/>
<circle cx="117.7" cy="227.4" r="4.7"/>
<circle cx="117.7" cy="227.4" r="4.1"/>
<circle cx="186.2" cy="227.4" r="4.7"/>
<circle cx="186.2" cy="227.4" r="4.1"/>
<circle cx="247.5" cy="221.9" r="1.09"/>
<circle cx="247.5" cy="221.9" r=".88"/>
<circle cx="249.7" cy="233" r="1.09"/>
<circle cx="249.7" cy="233" r=".88"/>
<circle cx="273.8" cy="261.2" r="3.3"/>
<circle cx="273.8" cy="261.2" r="1.64"/>
</g>
<g font-size="3.3">
<text x="292.3" y="263.8">1：3</text>
<text x="311.5" y="263.8">A2</text>
<text x="358.8" y="269.9">AT-221121-07-12</text>
<text x="309.3" y="275.7">寺田</text>
<text x="279.3" y="276.7">アクアトリム</text>
<text x="336.1" y="277.5">2025.06.17</text>
</g>
<text font-size="2.6" x="356.8" y="261.1">乾燥機・復水器 部品図</text>
<g font-size="2.5">
<text x="63.2" y="52.4">24</text>
<text x="228.1" y="52.4">25</text>
<text x="63.2" y="187.3">26</text>
<text x="279.8" y="271.9">株式会社</text>
</g>
<text font-size="2.1" x="323.2" y="261.3">有機性汚泥燃料施設</text>
<g font-size="2">
<text x="131" y="32.6">200</text>
<text x="162.1" y="34.9" transform="rotate(-90 162.1 34.9)">9</text>
<text x="280.6" y="34.9" transform="rotate(-90 280.6 34.9)">9</text>
<text x="307.4" y="32.3">200</text>
<text x="106.1" y="43.4" transform="rotate(-90 106.1 43.4)">31</text>
<text x="336.6" y="43.6" transform="rotate(-90 336.6 43.6)">30</text>
<text x="106.1" y="51" transform="rotate(-90 106.1 51)">35</text>
<text x="162.1" y="50" transform="rotate(-90 162.1 50)">70</text>
<text x="280.6" y="50" transform="rotate(-90 280.6 50)">70</text>
<text x="336.6" y="50.8" transform="rotate(-90 336.6 50.8)">35</text>
<text x="99.6" y="63.3">4-12</text>
<text x="107.8" y="63.3">キリ</text>
<text x="130.8" y="61">140</text>
<text x="150.7" y="61">30</text>
<text x="289.5" y="61">30</text>
<text x="307.2" y="61">140</text>
<text x="331.4" y="63.1">4-12</text>
<text x="339.5" y="63.1">キリ</text>
<text x="150.1" y="71.6">16</text>
<text x="159.4" y="67.5">9</text>
<text x="175" y="69.4" transform="rotate(45 175 69.4)">2-C2</text>
<text x="187.9" y="67.6">70</text>
<text x="193.7" y="71.7">36</text>
<text x="203.1" y="67.6">9</text>
<text x="237.4" y="67.6">9</text>
<text x="244.7" y="71.7">35</text>
<text x="250.5" y="67.6">70</text>
<text x="282.8" y="67.5">9</text>
<text x="289.8" y="71.6">16</text>
<text x="261.1" y="75.5" transform="rotate(-45 261.1 75.5)">2-C2</text>
<text x="83.2" y="87.8">70</text>
<text x="106.4" y="88.5">9</text>
<text x="161.4" y="90" transform="rotate(-90 161.4 90)">キリ</text>
<text x="281.1" y="90" transform="rotate(-90 281.1 90)">キリ</text>
<text x="335.8" y="87.9">9</text>
<text x="359.9" y="87.5">70</text>
<text x="90.9" y="95.1" transform="rotate(-45 90.9 95.1)">C40</text>
<text x="140.6" y="90" transform="rotate(-90 140.6 90)">?20</text>
<text x="145" y="90.9" transform="rotate(-90 145 90.9)">M12</text>
<text x="161.4" y="95.6" transform="rotate(-90 161.4 95.6)">?14</text>
<text x="281.1" y="95.6" transform="rotate(-90 281.1 95.6)">?14</text>
<text x="297.7" y="90.9" transform="rotate(-90 297.7 90.9)">M12</text>
<text x="302.2" y="90" transform="rotate(-90 302.2 90)">?20</text>
<text x="352.3" y="91.5" transform="rotate(45 352.3 91.5)">C40</text>
<text x="171.4" y="98.7" transform="rotate(-90 171.4 98.7)">166</text>
<text x="175.9" y="100.9" transform="rotate(-90 175.9 100.9)">161</text>
<text x="265" y="100.9" transform="rotate(-90 265 100.9)">161</text>
<text x="269.5" y="98.7" transform="rotate(-90 269.5 98.7)">166</text>
<text x="98.9" y="106" transform="rotate(-90 98.9 106)">90</text>
<text x="347.1" y="106" transform="rotate(-90 347.1 106)">90</text>
<text x="79.4" y="111" transform="rotate(-45 79.4 111)">C8</text>
<text x="192.7" y="108.3" transform="rotate(45 192.7 108.3)">C8</text>
<text x="246.8" y="111" transform="rotate(-45 246.8 111)">C8</text>
<text x="364.5" y="108.2" transform="rotate(43 364.5 108.2)">C8</text>
<text x="201.3" y="118.4">面一のこと</text>
<text x="229.9" y="118.4">面一のこと</text>
<text x="131" y="120.8">200</text>
<text x="171.4" y="121.3" transform="rotate(-90 171.4 121.3)">9</text>
<text x="269.5" y="121.3" transform="rotate(-90 269.5 121.3)">9</text>
<text x="307.4" y="120.8">200</text>
<text x="105.6" y="137.8" transform="rotate(-90 105.6 137.8)">5</text>
<text x="197.3" y="137.8" transform="rotate(-90 197.3 137.8)">5</text>
<text x="105.6" y="149.1" transform="rotate(-90 105.6 149.1)">45</text>
<text x="197.3" y="149.1" transform="rotate(-90 197.3 149.1)">45</text>
<text x="194.5" y="151.6" transform="rotate(45 194.5 151.6)">2-C20</text>
<text x="102.3" y="159" transform="rotate(-45 102.3 159)">2-C20</text>
<text x="116.9" y="158.9">2.8</text>
<text x="182.3" y="158.9">2.8</text>
<text x="90.1" y="165.9">(32AxSch10S)</text>
<text x="96.3" y="163.4">?42.7</text>
<text x="193" y="165.4">(32AxSch10S)</text>
<text x="199.2" y="162.9">?42.7</text>
<text x="147.9" y="185.7">(239)</text>
<text x="246.2" y="190.3">45</text>
<text x="246.7" y="186.4">50</text>
<text x="257.6" y="190.3">5</text>
<text x="124" y="195.9">9</text>
<text x="178.4" y="195.7">9</text>
<text x="223.1" y="194.4">2x4-M10</text>
<text x="225.9" y="198">( 両側</text>
<text x="233" y="198">)</text>
<text x="240.4" y="197.7">15</text>
<text x="257.2" y="194">15</text>
<text x="116.4" y="199.1">66</text>
<text x="147" y="199.1">221</text>
<text x="183.9" y="199.1">66</text>
<text x="255.8" y="201.7" transform="rotate(-45 255.8 201.7)">C2</text>
<text x="262.6" y="201.2" transform="rotate(-90 262.6 201.2)">15</text>
<text x="119.8" y="209.3">36</text>
<text x="180.5" y="209.5">35</text>
<text x="219.6" y="208.5" transform="rotate(45 219.6 208.5)">C130</text>
<text x="344" y="205.5">注記</text>
<text x="344.2" y="209.2">指示なき角部は</text>
<text x="365.6" y="209.2">C0.5</text>
<text x="372.4" y="209.2">のこと</text>
<text x="233.9" y="212.8" transform="rotate(-90 233.9 212.8)">60</text>
<text x="262.6" y="211.7" transform="rotate(-90 262.6 211.7)">20</text>
<text x="344.2" y="213">ガス切断面はグラインダ仕上げのこ</text>
<text x="262.6" y="218.8" transform="rotate(-90 262.6 218.8)">45</text>
<text x="343.9" y="216.6">と</text>
<text x="344.2" y="220.2">指示なき溶接部は　 　 　 　 のこと</text>
<text x="104.7" y="224.4" transform="rotate(-90 104.7 224.4)">45</text>
<text x="198.6" y="224.4" transform="rotate(-90 198.6 224.4)">45</text>
<text x="233.9" y="229.4" transform="rotate(-90 233.9 229.4)">90</text>
<text x="262.6" y="229.4" transform="rotate(-90 262.6 229.4)">50</text>
<text x="206.9" y="236.5" transform="rotate(-90 206.9 236.5)">266</text>
<text x="240.6" y="244.7">10</text>
<text x="255.9" y="244.7">20</text>
<text x="300.4" y="244.7">25</text>
<text x="300.4" y="240.1">26</text>
<text x="309" y="240">ばね座下</text>
<text x="309" y="244.7">ばね用ボス取付板R</text>
<text x="347.7" y="244.6">SUS304</text>
<text x="347.7" y="240">SUS304</text>
<text x="362.1" y="244.7">1</text>
<text x="362.1" y="240.1">1</text>
<text x="104.7" y="248" transform="rotate(-90 104.7 248)">161</text>
<text x="198.6" y="248" transform="rotate(-90 198.6 248)">161</text>
<text x="300.4" y="249.4">24</text>
<text x="309" y="249.3">ばね用ボス取付板L</text>
<text x="347.7" y="249.3">SUS304</text>
<text x="362.1" y="249.3">1</text>
<text x="185.3" y="253" transform="rotate(-90 185.3 253)">90</text>
<text x="300.2" y="253.8">符号</text>
<text x="317.1" y="253.8">部　　品　　名</text>
<text x="349.7" y="253.8">材　質</text>
<text x="360.4" y="253.8">数量</text>
<text x="380.7" y="253.8">備</text>
<text x="384.6" y="253.8">考</text>
<text x="185.3" y="268.4" transform="rotate(-90 185.3 268.4)">9</text>
<text x="188.3" y="265.5">面一のこと</text>
<text x="209.1" y="267.1">9</text>
<text x="257.7" y="267.1">9</text>
<text x="231.3" y="271.1">180</text>
</g>
<g font-size="1.9">
<text x="50.7" y="16.8">1</text>
<text x="73.8" y="16.8">2</text>
<text x="105.3" y="16.8">3</text>
<text x="136.8" y="16.8">4</text>
<text x="168.3" y="16.8">5</text>
<text x="199.9" y="16.8">6</text>
<text x="231.4" y="16.8">7</text>
<text x="262.9" y="16.8">8</text>
<text x="294.4" y="16.8">9</text>
<text x="325.5" y="16.8">10</text>
<text x="357.2" y="16.8">11</text>
<text x="388.4" y="16.8">12</text>
<text x="30.6" y="32.7">A</text>
<text x="400.3" y="32.7">A</text>
<text x="30.6" y="66.1">B</text>
<text x="400.3" y="66.1">B</text>
<text x="30.6" y="99.5">C</text>
<text x="400.3" y="99.5">C</text>
<text x="30.6" y="133">D</text>
<text x="400.3" y="133">D</text>
<text x="30.6" y="166.4">E</text>
<text x="400.3" y="166.4">E</text>
<text x="30.6" y="199.9">F</text>
<text x="400.3" y="199.9">F</text>
<text x="30.6" y="233.3">G</text>
<text x="400.3" y="233.3">G</text>
<text x="30.6" y="266.8">H</text>
<text x="400.3" y="266.8">H</text>
</g>
<g font-size="1.7">
<text x="287.8" y="257.4">尺　 度</text>
<text x="306" y="257.3">サイズ</text>
<text x="322" y="257.4">機器</text>
<text x="347.1" y="257.4">部品名</text>
<text x="366.3" y="252.8">重量</text>
<text x="306" y="269">製　 図</text>
<text x="322" y="265.9">型式</text>
<text x="347.1" y="266.9">図面番号</text>
<text x="321.9" y="274.4">作 成 日</text>
<text x="367.8" y="274.4">個数</text>
</g>
<g font-size="1.6">
<text x="35.7" y="263.9">記号</text>
<text x="45.4" y="263.9">日付</text>
<text x="67.2" y="263.9">改訂内容</text>
<text x="93" y="263.9">作成者</text>
</g>
<g font-size="1.4">
<text x="37.6" y="269">1</text>
<text x="37.6" y="273.7">2</text>
<text x="37.6" y="278.4">3</text>
</g>
<g font-size="1.3">
<text x="152.4" y="197.4">+0.5</text>
<text x="153.3" y="199.2">0</text>
<text x="367.1" y="254.4">kg</text>
</g>
</svg>
